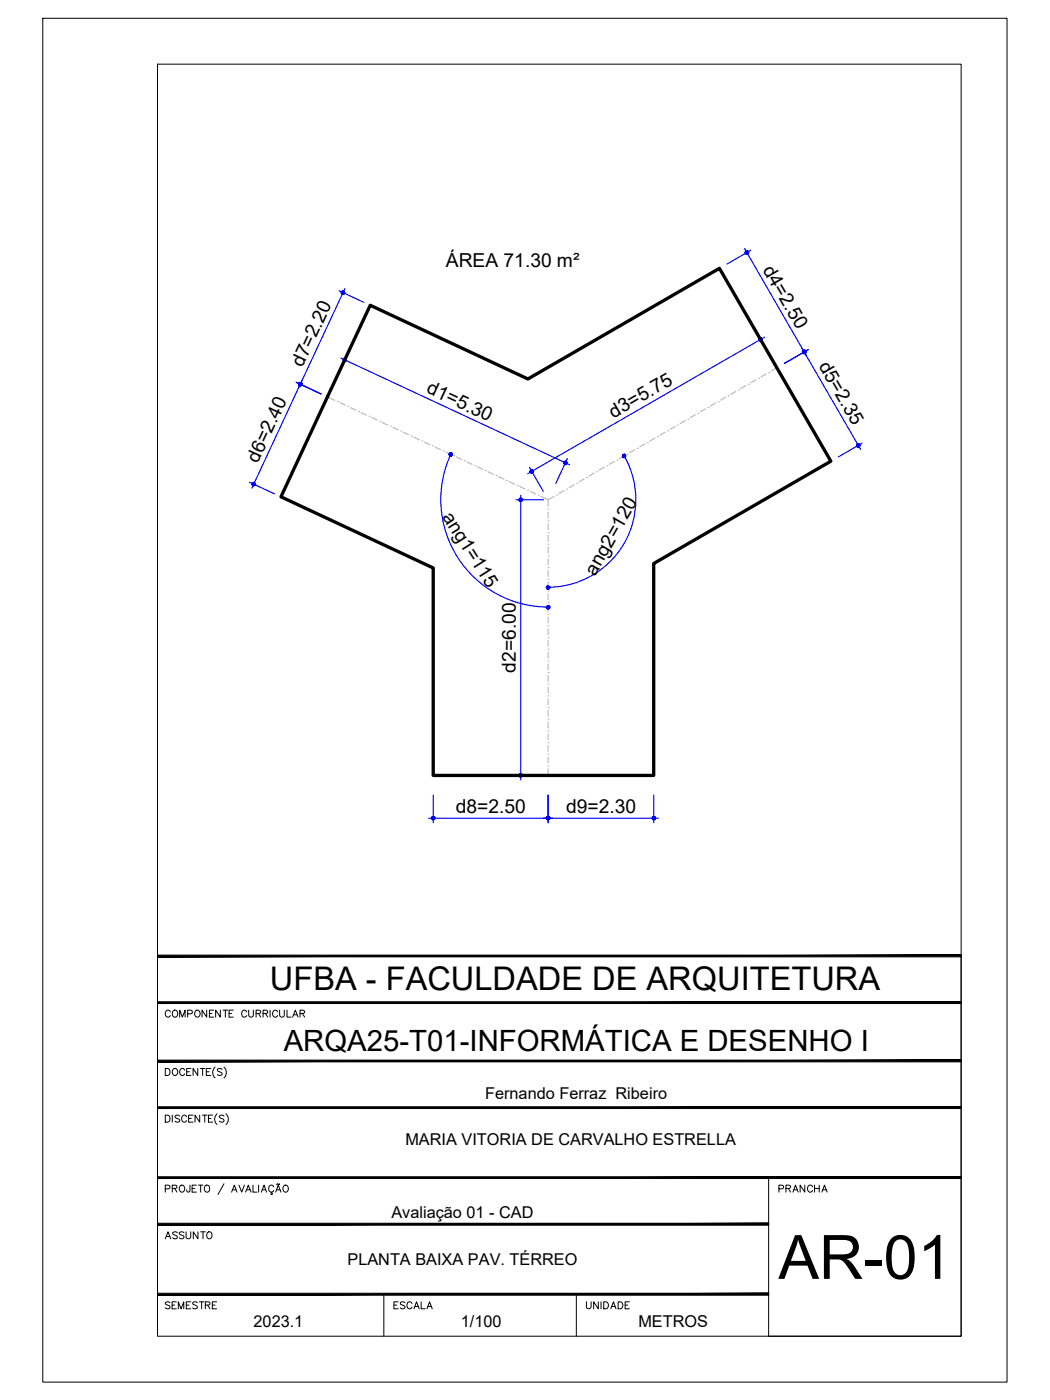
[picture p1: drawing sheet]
<svg xmlns="http://www.w3.org/2000/svg" width="229mm" height="305mm" viewBox="0 0 229 305" stroke-linecap="round" stroke-linejoin="round" font-family="sans-serif">
<!-- layer: ARQ_EIXO CINZA 04 -->
<g fill="none" stroke="#bababa" stroke-width=".25">
<path d="M71.3 86.4l1.6 .8M73.4 87.4h.1M74 87.7l1.2 .5M75.7 88.5h.1M76.3 88.8l1.2 .5M78.1 89.6h.1M78.6 89.8l1.2 .6M80.3 90.6h.1M80.9 90.9l1.2 .5M82.7 91.7h.1M83.2 92l1.2 .5M85 92.8h.1"/>
<path d="M85.6 93l1.1 .6M87.2 93.9h.1M87.8 94.1l1.2 .6M89.6 95h.1M90.1 95.2l1.2 .6M91.9 96h.1M92.5 96.3l1.1 .5M94.1 97.1h.1M94.7 97.4l1.2 .5M96.5 98.2h.1M97 98.4l1.2 .6M98.8 99.2h.1"/>
<path d="M99.4 99.5l1.1 .5M136 99.2l-1.1 .6M136.5 98.9h.1M138.2 97.9l-1.1 .7M138.7 97.6h.1M140.4 96.6l-1.1 .7M140.9 96.4h.1M142.6 95.4l-1.1 .6M143.1 95.1h.1M144.8 94.1l-1.1 .6M145.3 93.8h.1M147 92.8l-1.1 .7"/>
<path d="M147.5 92.5h.1M149.2 91.6l-1.1 .6M149.7 91.3h.1M151.4 90.3l-1.1 .6M151.9 90h.1M153.6 89l-1.1 .7M154.1 88.7h.1M155.8 87.8l-1.1 .6M156.3 87.5h.1M158 86.5l-1.1 .6M158.5 86.2h.1M160.2 85.2l-1.1 .7"/>
<path d="M160.7 84.9h.1M162.4 83.9l-1.1 .7M162.9 83.7h.1M164.6 82.7l-1.1 .6M165.1 82.4h.1M166.8 81.4l-1.1 .6M167.3 81.1h.1M169.1 80.1l-1.2 .7M101.1 100.3h.1M101.6 100.6l1.2 .5M103.4 101.4h.1M104 101.6l1.1 .6"/>
<path d="M105.7 102.4h.1M106.3 102.7l1.1 .6M108 103.5h.1M108.5 103.8l1.2 .5M110.3 104.6h.1M110.9 104.9l1.1 .5M112.6 105.7h.1M113.2 105.9l1.1 .6M114.9 106.7h.1M115.5 107l1.1 .5M117.2 107.8h.1M117.8 108.1l1.5 .7"/>
<path d="M119.3 118.5h.1M119.3 116h.1M119.3 113.4h.1M119.3 110.9h.1M119.3 111.5v1.3M119.3 114v1.3M119.3 116.6v1.3M119.3 119.1v1.3M120.6 108.1l-1.3 .7v1.4M121.2 107.8h.1M122.8 106.8l-1.1 .6M123.4 106.5h.1"/>
<path d="M125 105.5l-1.1 .7M125.6 105.2h.1M127.2 104.3l-1.1 .6M127.7 104h.1M129.4 103l-1.1 .6M129.9 102.7h.1M131.6 101.7l-1.1 .7M132.1 101.4h.1M133.8 100.5l-1.1 .6M134.3 100.2h.1M119.3 138.8h.1M119.3 136.3h.1"/>
<path d="M119.3 133.7h.1M119.3 131.2h.1M119.3 128.7h.1M119.3 126.1h.1M119.3 123.6h.1M119.3 121h.1M119.3 121.7v1.2M119.3 124.2v1.3M119.3 126.7v1.3M119.3 129.3v1.3M119.3 131.8v1.3M119.3 134.4v1.2"/>
<path d="M119.3 136.9v1.3M119.3 139.4v1.3M119.3 159.1h.1M119.3 156.6h.1M119.3 154.1h.1M119.3 151.5h.1M119.3 149h.1M119.3 146.4h.1M119.3 143.9h.1M119.3 141.4h.1M119.3 142v1.3M119.3 144.5v1.3"/>
<path d="M119.3 147.1v1.2M119.3 149.6v1.3M119.3 152.1v1.3M119.3 154.7v1.3M119.3 157.2v1.3M119.3 159.8v1.2M119.3 166.8h.1M119.3 164.2h.1M119.3 161.7h.1M119.3 162.3v1.3M119.3 164.8v1.3M119.3 167.4v1.4"/>
</g>
<!-- layer: COTA AZUL -->
<g fill="none" stroke="#00f" stroke-width=".25">
<path d="M162.1 54.1l13.5 23.4M163.4 54.5l-5.1 3M73.8 63.3l5.4 2.5M74.2 77.9l49.8 23.3M75.1 62.8l-20.3 43.5M75.5 77.4l-2.6 5.5M165.1 73l3 5.2M166.5 73.4l-51.6 29.7M174.6 75.8l12.8 22M176 76.1l-5.2 3M64.5 83.2l5.4 2.6M98.2 98.9a23.4 23.4 0 0 0 21.2 33.3"/>
<path d="M123.5 99.8l-2.5 5.5M135.9 99.2a19.1 19.1 0 0 1-16.5 28.6M187.7 96.5l-5.2 3M54.3 105l5.5 2.5M112.4 108.8h5.9M113.4 107.8v62M115.3 101.8l3 5.2M93.3 178.1h50M94.3 173.1v6M112.4 168.8h5.9M119.3 173.1v6M142.3 173.1v6"/>
</g>
<!-- layer: 0 -->
<g fill="#00f" stroke="#00f" stroke-width=".22">
<path d="M74.7 78.2v.2h.4zM74.7 78.4h.4l-.3 .2zM74.8 78.6l.1 .1 .2-.3z"/>
<path d="M75.1 78.4l-.2 .3h.2zM75.1 78.4l.2 .3h-.2zM75.1 78.4l.2 .3 .1-.2z"/>
<path d="M75.1 78.4l.3 .1v-.2zM75.1 78.4l.3-.3v.2zM75.2 78l-.1 .4 .3-.3z"/>
<path d="M75 78l.1 .4 .1-.4zM74.8 78h.2l.1 .4zM74.8 78l-.1 .2 .4 .2z"/>
<path d="M123.1 100.8l.3 .1 .1-.2zM123.1 100.8l.3-.3 .1 .2zM123.3 100.4l-.2 .4 .3-.3z"/>
<path d="M123.1 100.4v.4l.2-.4zM122.9 100.5l.2-.1v.4zM122.9 100.5l-.1 .1 .3 .2z"/>
<path d="M122.8 100.6l-.1 .2h.4zM122.7 100.8h.4l-.3 .2zM122.8 101l.1 .1 .2-.3z"/>
<path d="M123.1 100.8l-.2 .3h.2zM123.1 100.8l.2 .2-.2 .1zM123.1 100.8l.2 .2 .1-.1z"/>
<path d="M113.2 108.5l.2 .3v-.3zM113.2 108.5l.2 .3-.4-.2zM113 108.6v.2h.4z"/>
<path d="M113 108.8v.2l.4-.2zM113 109l.4-.2-.2 .3zM113.4 108.8l-.2 .3 .2 .1z"/>
<path d="M113.4 108.8v.4l.1-.1zM113.4 108.8l.3 .2-.2 .1zM113.4 108.8l.3 .2v-.2z"/>
<path d="M113.4 108.8h.3v-.2zM113.5 108.5l.2 .1-.3 .2zM113.4 108.5v.3l.1-.3z"/>
<path d="M113.4 168.8v.4l.1-.1zM113.4 168.8l.3 .2-.2 .1zM113.4 168.8l.3 .2v-.2z"/>
<path d="M113.4 168.8h.3v-.2zM113.5 168.5l.2 .1-.3 .2zM113.4 168.4v.4l.1-.3z"/>
<path d="M113.2 168.5l.2 .3v-.4zM113.2 168.5l.2 .3-.4-.2zM113 168.6v.2h.4z"/>
<path d="M113 168.8v.2l.4-.2zM113 169l.4-.2-.2 .3zM113.4 168.8l-.2 .3 .2 .1z"/>
<path d="M115.4 102.8l.2 .2 .2-.3zM115.8 102.7v.3h-.2zM115.8 102.7v.3h.2z"/>
<path d="M115.8 102.7l.2 .3 .1-.2zM115.8 102.7h.4l-.1 .1zM115.8 102.7h.4l-.1-.3z"/>
<path d="M116 102.3l-.2 .4 .3-.3zM115.8 102.3h.2l-.2 .4zM115.6 102.3l.2 .4v-.4z"/>
<path d="M115.6 102.3l-.2 .1 .4 .3zM115.4 102.4l.4 .3h-.4zM115.4 102.7v.1l.4-.1z"/>
<path d="M165.8 73.6l-.2 .3 .3-.2zM165.6 73.5l.2 .1-.2 .3zM165.4 73.6l.2 .3v-.4z"/>
<path d="M165.2 73.7l.4 .2-.2-.3zM165.2 73.7l.4 .2h-.4zM165.2 73.9v.2l.4-.2z"/>
<path d="M165.2 74.1l.2 .1 .2-.3zM165.6 73.9v.4l-.2-.1zM165.6 73.9v.4l.2-.1z"/>
<path d="M165.6 73.9l.2 .3 .1-.1zM165.6 73.9h.3v.2zM165.6 73.9h.3v-.2z"/>
<path d="M162.3 54.8l.3 .2-.2-.3zM162.3 54.8l.3 .2h-.4zM162.2 55l.1 .2 .3-.2z"/>
<path d="M162.3 55.2l.1 .1 .2-.3zM162.6 55v.4l-.2-.1zM162.6 55v.4l.2-.1z"/>
<path d="M162.6 55l.2 .3 .1-.1zM162.6 55h.4l-.1 .2zM162.6 55h.4l-.1-.2z"/>
<path d="M162.8 54.7l-.2 .3 .3-.2zM162.6 54.6l.2 .1-.2 .3zM162.4 54.7l.2 .3v-.4z"/>
<path d="M175.1 76.6l.2 .4 .1-.2zM175.1 76.6h.4l-.1 .2zM175.1 76.6h.4l-.1-.1z"/>
<path d="M175.3 76.3l-.2 .3 .3-.1zM175.1 76.2l.2 .1-.2 .3zM174.9 76.3l.2 .3v-.4z"/>
<path d="M174.9 76.3l-.1 .2 .3 .1zM174.8 76.5l.3 .1h-.4zM174.7 76.6l.1 .2 .3-.2z"/>
<path d="M174.8 76.8l.1 .2 .2-.4zM175.1 76.6v.4h-.2zM175.1 76.6v.4h.2z"/>
<path d="M174.9 76.3l-.1 .2 .3 .1zM174.8 76.5l.3 .1h-.4zM174.7 76.6l.1 .2 .3-.2z"/>
<path d="M174.8 76.8l.1 .2 .2-.4zM175.1 76.6v.4h-.2zM175.1 76.6v.4h.2z"/>
<path d="M175.1 76.6l.2 .4 .1-.2zM175.1 76.6h.4l-.1 .2zM175.1 76.6h.4l-.1-.1z"/>
<path d="M175.3 76.3l-.2 .3 .3-.1zM175.1 76.2l.2 .1-.2 .3zM174.9 76.3l.2 .3v-.4z"/>
<path d="M186.9 97l.1 .3 .2-.1zM186.9 97h.3v.2zM186.9 97h.3v-.2z"/>
<path d="M187 96.6l-.1 .4 .3-.2zM186.9 96.6h.1l-.1 .4zM186.6 96.6l.3 .4v-.4z"/>
<path d="M186.6 96.6l-.1 .2 .4 .2zM186.5 96.8l.4 .2h-.4zM186.5 97v.2l.4-.2z"/>
<path d="M186.5 97.2l.1 .1 .3-.3zM186.9 97v.4l-.3-.1zM186.9 97v.4l.1-.1z"/>
<path d="M65.4 83.3v.4l.1-.4zM65.2 83.4l.2-.1v.4zM65.2 83.4l-.2 .1 .4 .2z"/>
<path d="M65 83.5v.2h.4zM65 83.7h.4l-.3 .2zM65.1 83.9l.1 .1 .2-.3z"/>
<path d="M65.4 83.7l-.2 .3h.2zM65.4 83.7l.2 .2-.2 .1zM65.4 83.7l.2 .2 .1-.1z"/>
<path d="M65.4 83.7l.3 .1v-.2zM65.4 83.7l.3-.3v.2zM65.5 83.3l-.1 .4 .3-.3z"/>
<path d="M55.2 105.4l-.1 .3 .1 .1zM55.2 105.4l.3 .3-.3 .1zM55.2 105.4l.3 .3 .1-.1z"/>
<path d="M55.2 105.4l.4 .2v-.2zM55.2 105.4l.3-.2 .1 .2zM55.4 105.1l-.2 .3 .3-.2z"/>
<path d="M55.2 105v.4l.2-.3zM55 105.1l.2-.1v.4zM55 105.1l-.1 .1 .3 .2z"/>
<path d="M54.9 105.2v.3l.3-.1zM54.9 105.5l.3-.1-.3 .2zM54.9 105.6l.2 .1 .1-.3z"/>
<path d="M65.4 83.7l-.2 .3h.2zM65.4 83.7l.2 .2-.2 .1zM65.4 83.7l.2 .2 .1-.1z"/>
<path d="M65.4 83.7l.3 .1v-.2zM65.4 83.7l.3-.3v.2zM65.5 83.3l-.1 .4 .3-.3z"/>
<path d="M65.4 83.3v.4l.1-.4zM65.2 83.4l.2-.1v.4zM65.2 83.4l-.2 .1 .4 .2z"/>
<path d="M65 83.5v.2h.4zM65 83.7h.4l-.3 .2zM65.1 83.9l.1 .1 .2-.3z"/>
<path d="M74.6 63.3l.1 .4 .1-.3zM74.5 63.4l.1-.1 .1 .4zM74.5 63.4l-.2 .1 .4 .2z"/>
<path d="M74.3 63.5v.3l.4-.1zM74.3 63.8l.4-.1-.3 .2zM74.4 63.9l.1 .2 .2-.4z"/>
<path d="M74.7 63.7l-.2 .4h.2zM74.7 63.7l.2 .3-.2 .1zM74.7 63.7l.2 .3 .1-.1z"/>
<path d="M74.7 63.7l.3 .2 .1-.2zM74.7 63.7l.3-.2 .1 .2zM74.8 63.4l-.1 .3 .3-.2z"/>
<path d="M119.3 178.1h.4v-.2zM119.5 177.8l.2 .1-.4 .2zM119.3 177.8v.3l.2-.3z"/>
<path d="M119.2 177.8l.1 .3v-.3zM119 177.9l.2-.1 .1 .3zM119 177.9v.2h.3z"/>
<path d="M119 178.1v.2l.3-.2zM119 178.3l.3-.2-.1 .3zM119.3 178.1l-.1 .3 .1 .1z"/>
<path d="M119.3 178.1v.4l.2-.1zM119.3 178.1l.4 .2-.2 .1zM119.3 178.1l.4 .2v-.2z"/>
<path d="M94 178.1v.2l.3-.2zM94 178.3l.3-.2-.2 .3zM94.3 178.1l-.2 .3 .2 .1z"/>
<path d="M94.3 178.1v.4l.2-.1zM94.3 178.1l.4 .2-.2 .1zM94.3 178.1l.4 .2v-.2z"/>
<path d="M94.3 178.1h.4v-.2zM94.5 177.8l.2 .1-.4 .2zM94.3 177.8v.3l.2-.3z"/>
<path d="M94.1 177.8l.2 .3v-.3zM94.1 177.8l.2 .3-.3-.2zM94 177.9v.2h.3z"/>
<path d="M142.3 178.1h.4v-.2zM142.5 177.8l.2 .1-.4 .2zM142.3 177.8v.3l.2-.3z"/>
<path d="M142.2 177.8l.1 .3v-.3zM142.2 177.8l.1 .3-.3-.2zM142 177.9v.2h.3z"/>
<path d="M142 178.1v.2l.3-.2zM142 178.3l.3-.2-.1 .3zM142.3 178.1l-.1 .3 .1 .1z"/>
<path d="M142.3 178.1v.4l.2-.1zM142.3 178.1l.4 .2-.2 .1zM142.3 178.1l.4 .2v-.2z"/>
<path d="M119 178.1v.2l.3-.2zM119 178.3l.3-.2-.1 .3zM119.3 178.1l-.1 .3 .1 .1z"/>
<path d="M119.3 178.1v.4l.2-.1zM119.3 178.1l.4 .2-.2 .1zM119.3 178.1l.4 .2v-.2z"/>
<path d="M119.3 178.1h.4v-.2zM119.5 177.8l.2 .1-.4 .2zM119.3 177.8v.3l.2-.3z"/>
<path d="M119.2 177.8l.1 .3v-.3zM119 177.9l.2-.1 .1 .3zM119 177.9v.2h.3z"/>
<path d="M98.1 98.6v.3l.2-.3zM97.9 98.6h.2v.3zM97.9 98.6l-.1 .2 .3 .1z"/>
<path d="M97.8 98.8l-.1 .2 .4-.1zM97.7 99l.4-.1-.3 .2zM97.8 99.1l.2 .2 .1-.4z"/>
<path d="M98.1 98.9l-.1 .4h.2zM98.1 98.9l.2 .3-.1 .1zM98.1 98.9l.2 .3 .2-.1z"/>
<path d="M98.1 98.9l.4 .2v-.2zM98.1 98.9l.3-.2 .1 .2zM98.3 98.6l-.2 .3 .3-.2z"/>
<path d="M119.3 132.2h.4v-.2zM119.5 131.9l.2 .1-.4 .2zM119.3 131.8v.4l.2-.3z"/>
<path d="M119.2 131.9l.1 .3v-.4zM119.2 131.9l.1 .3-.3-.2zM119 132v.2h.3z"/>
<path d="M119 132.2v.2l.3-.2zM119 132.4l.3-.2-.1 .3zM119.3 132.2l-.1 .3 .1 .1z"/>
<path d="M119.3 132.2v.4l.2-.1zM119.3 132.2l.4 .2-.2 .1zM119.3 132.2l.4 .2v-.2z"/>
<path d="M119 127.9v.2l.3-.2zM119 128.1l.3-.2-.1 .3zM119.3 127.9l-.1 .3 .1 .1z"/>
<path d="M119.3 127.9v.4l.2-.1zM119.3 127.9l.4 .2-.2 .1zM119.3 127.9l.4 .2v-.2z"/>
<path d="M119.3 127.9h.4v-.2zM119.5 127.6l.2 .1-.4 .2zM119.3 127.6v.3l.2-.3z"/>
<path d="M119.2 127.6l.1 .3v-.3zM119 127.7l.2-.1 .1 .3zM119 127.7v.2h.3z"/>
<path d="M135.7 98.9l-.1 .2 .3 .2zM135.6 99.1l.3 .2h-.4zM135.5 99.3l.1 .1 .3-.1z"/>
<path d="M135.6 99.4l.1 .2 .2-.3zM135.9 99.3v.4l-.2-.1zM135.9 99.3v.4l.2-.1z"/>
<path d="M135.9 99.3l.2 .3 .1-.2zM135.9 99.3h.3v.1zM135.9 99.3h.3v-.2z"/>
<path d="M136.1 98.9l-.2 .4 .3-.2zM135.9 98.9h.2l-.2 .4zM135.7 98.9l.2 .4v-.4z"/>
</g>
<path d="M80.6 66.5l34.3 16 41.7-24.1 24.3 42-38.6 22.3v46.1h-48v-45.1l-33.1-15.5z" fill="none" stroke="#000" stroke-width=".72"/>
<!-- layer: MRG_EXTERNA -->
<path d="M9.3 4h209.9v296.9h-209.9z" fill="none" stroke="#000" stroke-width=".22"/>
<!-- layer: MRG_INTERNA -->
<path d="M34.3 14h175v276.9h-175z" fill="none" stroke="#000" stroke-width=".22"/>
<!-- layer: SIMB_01 -->
<g fill="#000" stroke="#000" stroke-width=".22">
<path d="M34.3 218.1v.4l175-.4zM34.3 218.5l175-.4v.4z"/>
<path d="M34.3 207.9v.4l175-.4zM34.3 208.3l175-.4v.4z"/>
<path d="M34.3 230.8v.4l175-.4zM34.3 231.2l175-.4v.4z"/>
<path d="M34.3 256.2v.4l175-.4zM34.3 256.6l175-.4v.4z"/>
<path d="M34.3 241v.3l175-.3zM34.3 241.3l175-.3v.3z"/>
<path d="M34.3 266.3v.4l133-.4zM34.3 266.7l133-.4v.4z"/>
<path d="M34.3 282h133v-.4zM34.3 281.6h133l-133 .4z"/>
</g>
<g fill="none" stroke="#000" stroke-width=".22">
<path d="M45 219.9v1.5l-1-1.5v1.5M46.5 219.9h-.9v1.5h.9M48 219.9v1.5l-1.1-1.5v1.5M48.6 219.9h1M49.1 219.9v1.5M50.8 219.9h-.9v1.5h.9M54.1 219.9v1.1l.5 .4h.3l.3-.4v-1.1M58.8 219.9v1.5M60.9 219.9v1.1l.4 .4 .5-.2 .1-1.3M62.5 219.9v1.5h.9M209.3 208.1v82.8h-42v-34.5M36 232.6h.5a.82 .82 0 0 1 .5 .8 .82 .82 0 0 1-.5 .7h-.5z"/>
<path d="M37.1 220.3a.56 .56 0 0 0-.7-.4 .56 .56 0 0 0-.4 .6 .63 .63 0 0 0 .2 .8 .63 .63 0 0 0 .9-.2M37.7 220.1a.72 .72 0 0 1 1 .2 .72 .72 0 0 1-.3 1.1 .72 .72 0 0 1-.9-.4 .72 .72 0 0 1 .2-.9zM37.7 232.8a.72 .72 0 0 1 1 .2 .72 .72 0 0 1-.3 1.1 .72 .72 0 0 1-.9-.4 .72 .72 0 0 1 .2-.9zM39.1 221.4v-1.5l.6 1.5 .6-1.5v1.5M40.2 233a.56 .56 0 0 0-.6-.4 .56 .56 0 0 0-.5 .6 .63 .63 0 0 0 .3 .8 .63 .63 0 0 0 .8-.2M40.6 233.3h.6M40.9 220.7l.9-.1v-.5l-.3-.2h-.6v1.5M41.6 232.6h-1v1.5h1M42.7 220a.71 .71 0 0 1 .9 .7 .71 .71 0 0 1-.9 .7l-.3-.5v-.4zM43.1 232.6v1.5l-1.1-1.5v1.5M43.6 232.6h1M44.1 232.6v1.5"/>
<path d="M44.9 233.3h.6M45.6 220.6h.5M45.9 232.6h-1v1.5h1M46.8 232.3a1.57 1.57 0 0 0 0 2.4M48.3 232.8l-.3-.2-.7 .2 .2 .4 .5 .2 .3 .3v.2l-.3 .2-.7-.2M48.8 232.3a1.57 1.57 0 0 1 0 2.4M49.9 220.6h.5M53.7 220.3a.56 .56 0 0 0-.6-.4 .56 .56 0 0 0-.5 .6 .63 .63 0 0 0 .3 .8 .63 .63 0 0 0 .8-.2M55.8 220.6h.8l.2-.4-.4-.3h-.6v1.5M56.3 220.6l.5 .8M57.3 220.6h.8l.2-.4-.4-.3h-.6v1.5M57.8 220.6l.5 .8"/>
<path d="M60.5 220.3a.56 .56 0 0 0-.7-.4 .56 .56 0 0 0-.4 .6 .63 .63 0 0 0 .2 .8 .63 .63 0 0 0 .9-.2M63.7 221.4l.6-1.5 .6 1.5M63.9 220.9h.7M65.3 220.6h.9l.1-.4-.3-.3h-.7v1.5M65.8 220.6l.5 .8M36 242.8h.5a.82 .82 0 0 1 .5 .7 .82 .82 0 0 1-.5 .8h-.5zM36 258.8l.9-.1 .1-.6-1-.1v1.5M37.5 258.7l1-.1v-.5l-1-.1v1.5M37.5 242.8v1.5M38 258.7l.5 .8M39.1 243l-.3-.2-.7 .2 .2 .4 .7 .3 .1 .2v.2l-.3 .2-.7-.2M39.2 258.2a.72 .72 0 0 1 1 .2 .72 .72 0 0 1-.3 1.1 .72 .72 0 0 1-.9-.4 .72 .72 0 0 1 .2-.9z"/>
<path d="M40.6 243.2a.56 .56 0 0 0-.6-.4 .56 .56 0 0 0-.5 .6 .63 .63 0 0 0 .3 .8 .63 .63 0 0 0 .8-.2M41.1 243.5h.6M41.4 258l-.1 1.4-.4 .1-.2-.1-.1-.4M41.8 258.7h.6M42 242.8h-.9v1.5h.9M42.8 258h-1v1.5h1M43.2 258h1M43.5 242.8v1.5l-1-1.5v1.5M43.7 258v1.5M44.1 242.8h1M44.6 242.8v1.5M44.6 258.2a.63 .63 0 0 1 .8-.1 .63 .63 0 0 1 .2 .9 .57 .57 0 0 1-.5 .6 .57 .57 0 0 1-.6-.6z"/>
<path d="M45.4 243.5h.5M46.3 242.8h-.9v1.5h.9M47.2 242.5a1.57 1.57 0 0 0 0 2.3M48.8 243l-.4-.2-.6 .2 .1 .4 .7 .3 .2 .2v.2l-.4 .2-.6-.2M48.8 257.7l-1.3 2.4M49.2 242.5a1.57 1.57 0 0 1 0 2.3M50.4 259.5l.6-1.5 .6 1.5M50.7 259h.7M52 258l.6 1.5 .6-1.5M53.5 259.5l.6-1.5 .6 1.5M53.7 259h.7M55.1 258v1.5h.9"/>
<path d="M56.3 258v1.5M56.9 259.5l.6-1.5 .5 1.5M57.1 259h.7M59.1 259.5v.3l.2 .2h-.4M59.6 258.4a.6 .6 0 0 0-.9-.3 .6 .6 0 0 0-.2 .9 .54 .54 0 0 0 .4 .5 .54 .54 0 0 0 .7-.3M60 259.5l.6-1.5 .6 1.5M60.2 259h.8M60.3 257.8l-.1 .1M60.3 257.8h.2M60.5 257.8l.1 .1M60.6 257.9h.2M60.9 257.7l-.1 .2"/>
<path d="M61.8 258.2a.72 .72 0 0 1 1 .2 .72 .72 0 0 1-.3 1.1 .72 .72 0 0 1-.9-.4 .72 .72 0 0 1 .2-.9zM83.6 281.8v9.1M125.5 281.8v9.1"/>
</g>
<text font-size="13.3" x="169.5" y="278.4">AR-01</text>
<text font-size="7.1" x="58.8" y="215.6">UFBA - FACULDADE DE ARQUITETURA</text>
<text font-size="6.4" x="61.8" y="228.9">ARQA25-T01-INFORMÁTICA E DESENHO I</text>
<g font-size="4.4">
<text x="168.3" y="260.7">PRANCHA</text>
<text x="34.9" y="270.9">ASSUNTO</text>
<text x="34.9" y="286.1">SEMESTRE</text>
<text x="84.7" y="286.1">ESCALA</text>
<text x="126.3" y="286.1">UNIDADE</text>
</g>
<g font-size="4.2">
<text x="97.1" y="58.2">ÁREA 71.30 m²</text>
<text x="165.9" y="58.7" transform="rotate(60 165.9 58.7)">d4=2.50</text>
<text x="65.9" y="80.1" transform="rotate(-65 65.9 80.1)">d7=2.20</text>
<text x="178.1" y="79.7" transform="rotate(60 178.1 79.7)">d5=2.35</text>
<text x="92.6" y="85.4" transform="rotate(25 92.6 85.4)">d1=5.30</text>
<text x="133.6" y="91.1" transform="rotate(-30 133.6 91.1)">d3=5.75</text>
<text x="56.1" y="101" transform="rotate(-65 56.1 101)">d6=2.40</text>
<text x="96.2" y="112.5" transform="rotate(58 96.2 112.5)">ang1=115</text>
<text x="129.5" y="125.5" transform="rotate(-60 129.5 125.5)">ang2=120</text>
<text x="112.3" y="146.4" transform="rotate(-90 112.3 146.4)">d2=6.00</text>
<text x="99.2" y="177.1">d8=2.50</text>
<text x="123.2" y="177.1">d9=2.30</text>
</g>
<g font-size="3.5">
<text x="105.6" y="239.3">Fernando Ferraz Ribeiro</text>
<text x="88.3" y="249.3">MARIA VITORIA DE CARVALHO ESTRELLA</text>
<text x="85.2" y="265.2">Avaliação 01 - CAD</text>
<text x="75.6" y="275.4">PLANTA BAIXA PAV. TÉRREO</text>
<text x="55.2" y="289">2023.1</text>
<text x="100.3" y="289">1/100</text>
<text x="139" y="289">METROS</text>
</g>
</svg>
